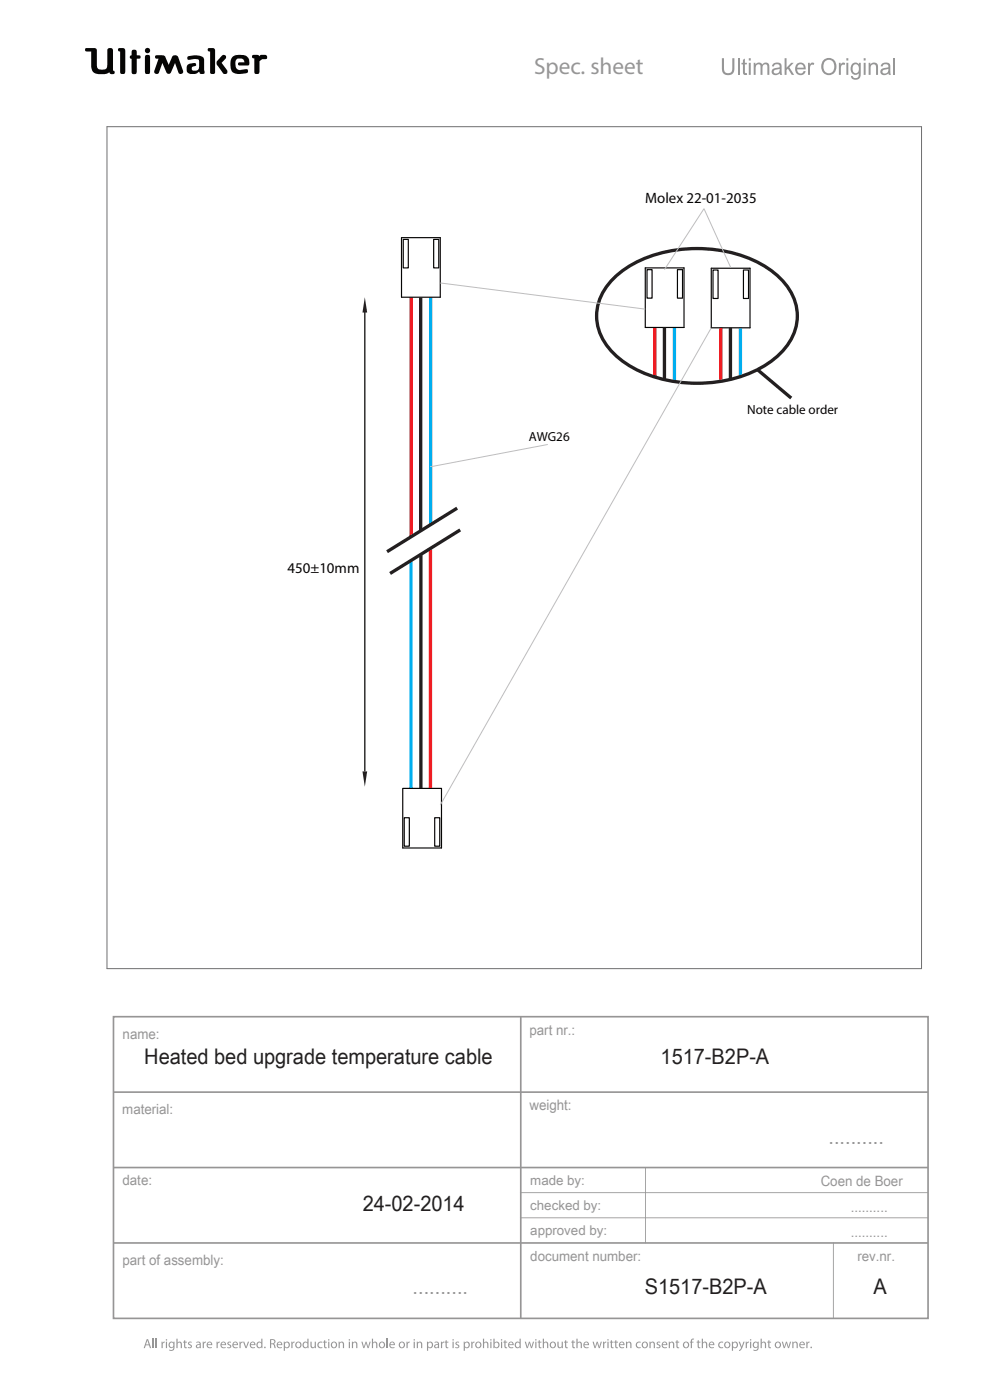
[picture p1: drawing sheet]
<svg xmlns="http://www.w3.org/2000/svg" width="210mm" height="297mm" viewBox="0 0 210 297" stroke-linecap="round" stroke-linejoin="round" font-family="sans-serif">
<path d="M87.2 63.1v50.8M91.3 116.5v50.8" fill="none" stroke="#ee1d23" stroke-width=".71" stroke-linecap="butt"/>
<path d="M91.4 63.1v48.2M87.2 119.1v48.2" fill="none" stroke="#65669a" stroke-width=".21"/>
<path d="M91.4 63.1v48.2M87.2 119.1v48.2" fill="none" stroke="#00aeef" stroke-width=".71" stroke-linecap="butt"/>
<path d="M77.4 65.6v98.1" fill="none" stroke="#050504" stroke-width=".26"/>
<path d="M97 107.8l-14.9 9.2M97.6 112.4l-14.9 9.3" fill="none" stroke="#231f20" stroke-width=".71" stroke-linecap="butt"/>
<path d="M22.7 26.9h172.8v178.6h-172.8z" fill="none" stroke="#6f6f70" stroke-width=".21"/>
<g fill="#231f20">
<path d="M77.4 63.1l.5 3.2h-1z"/>
<path d="M76.9 163.7h1l-.5 3.2z"/>
</g>
<path d="M116.2 94.3l-24.9 4.7" fill="none" stroke="#bcbdc0" stroke-width=".21"/>
<path d="M85.2 50.4h8.2v12.7h-8.2z" fill="none" stroke="#050504" stroke-width=".25"/>
<path d="M77.9 50.4l8.4-3.8z" fill="#fff"/>
<path d="M85.5 50.8h1.1v6h-1.1zM92 50.8h1.1v6h-1.1zM136.9 56.8h8.2v12.7h-8.2zM137.2 57.2h1.1v6h-1.1zM143.7 57.2h1.1v6h-1.1zM150.9 56.9h8.2v12.6h-8.2zM151.2 57.3h1.1v6h-1.1zM157.7 57.3h1.1v6h-1.1zM85.4 167.3h8.3v12.6h-8.3zM85.7 173.5h1.1v6h-1.1zM92.2 173.5h1.1v6h-1.1z" fill="none" stroke="#050504" stroke-width=".25"/>
<path d="M89.2 63.1v49.5M140.9 69.5v11M154.9 69.5v11M89.3 117.8v49.5" fill="none" stroke="#231f20" stroke-width=".71" stroke-linecap="butt"/>
<path d="M143.1 69.5v11.4M157.1 69.5v10.5" fill="none" stroke="#65669a" stroke-width=".21"/>
<path d="M143.1 69.5v11.4M157.1 69.5v10.5" fill="none" stroke="#00aeef" stroke-width=".71" stroke-linecap="butt"/>
<path d="M138.9 69.5v10.5M152.9 69.5v11.4" fill="none" stroke="#ee1d23" stroke-width=".71" stroke-linecap="butt"/>
<path d="M31.3 284.3l-.3 .9h.6zM31.1 284.1h.3l.7 1.9h-.3l-.2-.6h-.7l-.2 .6h-.2z" fill="#969696"/>
<path d="M32.5 284v2M33.1 284v2" fill="none" stroke="#969696" stroke-width=".25"/>
<g fill="#969696">
<path d="M34.3 284.6h.2v.3l.4-.3v.2l-.2 .1-.2 .3v.8h-.2z"/>
<path d="M37.4 284h.3v.8l.4-.2 .4 .2 .1 1.2h-.3v-1l-.3-.2-.3 .3v.9h-.3z"/>
<path d="M39 284.4l.3-.1v.3h.3v.2h-.3v1h.3v.2h-.3l-.2-.2-.1-1h-.2v-.2h.2z"/>
<path d="M39.9 284.8l.4-.2 .4 .1-.1 .2-.4-.1v.3l.2 .1a.41 .41 0 0 1 .3 .3 .41 .41 0 0 1-.2 .5l-.7-.1 .1-.2 .3 .1 .3-.2-.6-.4z"/>
<path d="M43 284.6h.2v.3l.5-.3v.2l-.3 .1-.1 .3-.1 .8h-.2z"/>
<path d="M45.9 284.6h.2l.1 .3 .4-.3v.2l-.2 .1-.2 .3v.8h-.3z"/>
<path d="M48.3 284.8l.4-.2 .3 .1v.2l-.5-.1v.3l.2 .1a.41 .41 0 0 1 .4 .3 .41 .41 0 0 1-.3 .5l-.6-.1v-.2l.4 .1 .2-.2-.5-.4z"/>
<path d="M50.8 284.6h.2v.3l.5-.3v.2l-.3 .1-.1 .3-.1 .8h-.2z"/>
<path d="M51.6 284.6h.2l.4 1.1 .4-1.1h.2l-.5 1.4h-.2z"/>
<path d="M61.8 284.6h.2v.3l.5-.3v.2l-.3 .1-.1 .3-.1 .8h-.2z"/>
<path d="M65.9 284.6h.2v1l.3 .2 .3-.2 .1-1h.2v1.4h-.2v-.2l-.1 .1a.49 .49 0 0 1-.8-.1z"/>
<path d="M67.5 284.8l.6-.2 .3 .1-.1 .2a.52 .52 0 0 0-.7 .4 .52 .52 0 0 0 .7 .5l.1 .1a.72 .72 0 0 1-1-.1 .72 .72 0 0 1 .1-1z"/>
<path d="M68.7 284.4l.3-.1v.3h.3v.2h-.3v1h.3v.2h-.4l-.1-.2-.1-1h-.2v-.2h.2z"/>
<path d="M71.8 284.6h.2v.3l.1-.2a.5 .5 0 0 1 .8 .1l.1 1.2h-.3v-1l-.3-.2-.3 .3v.9h-.3z"/>
<path d="M74.6 284.6h.3v.3l.1-.2a.5 .5 0 0 1 .7 .1l.1 1.2h-.2l-.1-1-.3-.2-.3 .3v.9h-.3z"/>
<path d="M76.7 284.6h.2l.3 1.2 .3-1.2h.3l.3 1.2 .3-1.2h.2l-.4 1.4h-.2l-.4-1.1-.3 1.1h-.2z"/>
<path d="M78.9 284h.2v.8l.5-.2 .4 .2v1.2h-.2v-1l-.3-.2-.3 .3-.1 .9h-.2z"/>
<path d="M35.2 284.6h.2v1.4h-.2zM35.2 284.1h.2v.3h-.2z"/>
<path d="M36.2 284.9a.54 .54 0 0 0 .2 .9 .48 .48 0 0 0 .4-.6 .48 .48 0 0 0-.6-.3zM35.9 284.8l.5-.2 .4 .2v-.2h.2v.4a1.69 1.69 0 0 1-.2 1.4l-.5 .2-.4-.1v-.2h.7l.2-.5a.64 .64 0 0 1-1-.1 .64 .64 0 0 1 .1-.9z"/>
<path d="M41.9 285.4l-.1 .4 .5-.1 .1-.4zM41.6 284.7l.5-.1 .5 .3v1.1h-.2v-.2a.43 .43 0 0 1-.7 .1 .43 .43 0 0 1 0-.6l.7-.2-.1-.1-.3-.2-.3 .1z"/>
<path d="M44.2 284.8l-.1 .4h.7l-.1-.4zM44 284.8a.59 .59 0 0 1 .7-.1 .59 .59 0 0 1 .3 .7h-.9a.53 .53 0 0 0 .3 .4 .53 .53 0 0 0 .5 0l.1 .1a.75 .75 0 0 1-1-.1 .75 .75 0 0 1 0-1z"/>
<path d="M47.2 284.8l-.2 .4h.7l-.1-.4zM46.9 284.8a.59 .59 0 0 1 .8-.1 .59 .59 0 0 1 .3 .7h-1a.53 .53 0 0 0 .3 .4 .53 .53 0 0 0 .5 0l.1 .1a.75 .75 0 0 1-1-.1 .75 .75 0 0 1 0-1z"/>
<path d="M49.7 284.8l-.2 .4h.8l-.2-.4zM49.5 284.8a.59 .59 0 0 1 .7-.1 .59 .59 0 0 1 .3 .7h-1a.53 .53 0 0 0 .9 .4v.1a.75 .75 0 0 1-1-.1 .75 .75 0 0 1 .1-1z"/>
<path d="M53.4 284.8l-.2 .4h.7l-.1-.4zM53.2 284.8a.59 .59 0 0 1 .7-.1 .59 .59 0 0 1 .3 .7h-1a.53 .53 0 0 0 .3 .4 .53 .53 0 0 0 .6 0v.1a.75 .75 0 0 1-1-.1 .75 .75 0 0 1 .1-1z"/>
<path d="M54.8 284.9a.51 .51 0 0 0-.2 .6 .51 .51 0 0 0 .6 .3l.2-.3a.48 .48 0 0 0-.1-.5 .48 .48 0 0 0-.5-.1zM54.6 284.8l.4-.2 .4 .2v-.8h.3v2h-.2l-.1-.2a.62 .62 0 0 1-.8 .1 .62 .62 0 0 1-.2-.9z"/>
<path d="M57.5 284.3v.7a.45 .45 0 0 0 .5-.1 .45 .45 0 0 0 .1-.5zM57.3 284.1a.75 .75 0 0 1 1.1 .7l-.3 .3 .2 .2 .2 .7h-.2l-.2-.5a.45 .45 0 0 0-.6-.3v.8h-.2z"/>
<path d="M59.1 284.8l-.2 .4h.7l-.1-.4zM58.9 284.8a.59 .59 0 0 1 .7-.1 .59 .59 0 0 1 .3 .7h-1a.53 .53 0 0 0 .3 .4 .53 .53 0 0 0 .6 0v.1a.75 .75 0 0 1-1-.1 .75 .75 0 0 1 .1-1z"/>
<path d="M60.5 284.9a.46 .46 0 0 0 0 .7 .46 .46 0 0 0 .7 0 .49 .49 0 0 0 0-.6 .49 .49 0 0 0-.5-.2zM60.2 284.6h.2v.3a.63 .63 0 0 1 .9-.2 .63 .63 0 0 1 .1 .9 .57 .57 0 0 1-1 .2v.8h-.2z"/>
<path d="M63.1 284.9a.51 .51 0 0 0-.2 .6 .51 .51 0 0 0 .6 .3 .51 .51 0 0 0 .2-.7 .51 .51 0 0 0-.6-.2zM62.6 285.3a.7 .7 0 0 1 1.4 0 .7 .7 0 0 1-1.4 0z"/>
<path d="M64.6 284.9a.51 .51 0 0 0-.2 .6 .51 .51 0 0 0 .6 .3l.2-.3a.48 .48 0 0 0-.1-.5 .48 .48 0 0 0-.5-.1zM64.4 284.8l.4-.2 .4 .2v-.8h.2l.1 2h-.3v-.2a.62 .62 0 0 1-.9 .1 .62 .62 0 0 1-.1-.9z"/>
<path d="M69.6 284.6h.3v1.4h-.3zM69.6 284.1h.2v.3h-.2z"/>
<path d="M70.6 284.9a.51 .51 0 0 0-.2 .6 .51 .51 0 0 0 .7 .3 .51 .51 0 0 0 .1-.7 .51 .51 0 0 0-.6-.2zM70.1 285.3a.7 .7 0 0 1 1.4 0 .7 .7 0 0 1-1.4 0z"/>
<path d="M74 284.6h.2v1.4h-.2zM74 284.1h.2v.3h-.2z"/>
<path d="M80.8 284.9a.51 .51 0 0 0-.2 .6 .51 .51 0 0 0 .6 .3 .51 .51 0 0 0 .2-.7 .51 .51 0 0 0-.6-.2zM80.3 285.3a.7 .7 0 0 1 1.4 0 .7 .7 0 0 1-1.4 0z"/>
<circle cx="56.2" cy="285.8" r=".17"/>
</g>
<path d="M82.1 284v2" fill="none" stroke="#969696" stroke-width=".25"/>
<g fill="#969696">
<path d="M86.2 284.6h.2l.1 .3 .4-.3v.2l-.2 .1-.2 .3v.8h-.3z"/>
<path d="M88.4 284.6h.2v.3l.1-.2a.5 .5 0 0 1 .8 .1l.1 1.2h-.3v-1l-.3-.2-.3 .3v.9h-.3z"/>
<path d="M93.5 284.6h.2l.1 .3 .4-.3v.2l-.2 .1-.2 .3v.8h-.3z"/>
<path d="M94.5 284.4l.3-.1v.3h.3v.2h-.3v1h.3v.2h-.4l-.2-.2v-1h-.2v-.2h.2z"/>
<path d="M96.7 284.8l.4-.2 .3 .1-.1 .2-.4-.1v.3l.2 .1a.41 .41 0 0 1 .3 .3 .41 .41 0 0 1-.2 .5l-.6-.1v-.2l.3 .1 .3-.2-.6-.4z"/>
<path d="M100 284.6h.2v.3l.4-.3v.2l-.2 .1-.2 .3v.8h-.2z"/>
<path d="M102.4 284h.3v.8l.4-.2 .4 .2 .1 1.2h-.2l-.1-1-.3-.2-.3 .3v.9h-.3z"/>
<path d="M107 284.4l.2-.1v.3h.4v.2h-.4l.1 1h.3v.2h-.4l-.2-.2v-1h-.2v-.2h.2z"/>
<path d="M111.3 284.6h.3l.2 1.2 .4-1.2h.2l.3 1.2 .4-1.2h.2l-.4 1.4h-.3l-.3-1.1-.3 1.1h-.3z"/>
<path d="M114.3 284.4l.2-.1v.3h.4v.2h-.4v1h.3v.2h-.3l-.2-.2v-1h-.3v-.2h.3z"/>
<path d="M115.1 284h.3v.8l.4-.2 .4 .2 .1 1.2h-.2l-.1-1-.3-.2-.3 .3v.9h-.3z"/>
<path d="M118.2 284.6h.3v1l.3 .2 .3-.2v-1h.3v1.4h-.2v-.2l-.1 .1a.49 .49 0 0 1-.8-.1z"/>
<path d="M119.9 284.4l.2-.1v.3h.4v.2h-.4v1h.3v.2h-.3l-.2-.2v-1h-.2v-.2h.2z"/>
<path d="M121.4 284.4l.2-.1v.3h.4v.2h-.4l.1 1h.3v.2h-.4l-.2-.2v-1h-.2v-.2h.2z"/>
<path d="M122.3 284h.2v.8l.5-.2 .4 .2v1.2h-.2v-1l-.3-.2-.4 .3v.9h-.2z"/>
<path d="M125.7 284.6h.2l.3 1.2 .4-1.2h.2l.3 1.2 .3-1.2h.3l-.5 1.4h-.2l-.3-1.1-.4 1.1h-.2z"/>
<path d="M127.9 284.6h.2l.1 .3 .4-.3v.2l-.2 .1-.2 .3v.8h-.3z"/>
<path d="M129.6 284.4l.2-.1v.3h.4v.2h-.4v1h.3v.2h-.3l-.2-.2v-1h-.2v-.2h.2z"/>
<path d="M130.5 284.4l.2-.1v.3h.4v.2h-.4l.1 1h.3v.2h-.4l-.2-.2v-1h-.2v-.2h.2z"/>
<path d="M132.8 284.6h.2v.3l.1-.2a.5 .5 0 0 1 .8 .1v1.2h-.2v-1l-.3-.2-.3 .3-.1 .9h-.2z"/>
<path d="M135.1 284.8l.5-.2 .3 .1v.2a.52 .52 0 0 0-.8 .4 .52 .52 0 0 0 .8 .5v.1a.72 .72 0 0 1-.9-.1 .72 .72 0 0 1 .1-1z"/>
<path d="M137.8 284.6h.2v.3l.1-.2a.5 .5 0 0 1 .7 .1l.1 1.2h-.2l-.1-1-.2-.2-.4 .3v.9h-.2z"/>
<path d="M139.3 284.8l.4-.2 .4 .1-.1 .2-.4-.1v.3l.2 .1a.41 .41 0 0 1 .3 .3 .41 .41 0 0 1-.2 .5l-.7-.1 .1-.2 .3 .1 .3-.2-.6-.4z"/>
<path d="M141.8 284.6h.3v.3l.1-.2a.5 .5 0 0 1 .7 .1l.1 1.2h-.2l-.1-1-.2-.2-.4 .3v.9h-.2z"/>
<path d="M143.5 284.4l.2-.1v.3h.4v.2h-.4l.1 1h.3v.2h-.4l-.2-.2v-1h-.2v-.2h.2z"/>
<path d="M146.7 284.1l.5-.1v.2l-.4 .2v.2h.3v.2h-.3v1.2h-.3v-1.2h-.2v-.2h.2z"/>
<path d="M148 284.4l.2-.1v.3h.4v.2h-.4l.1 1h.3v.2h-.4l-.2-.2v-1h-.2v-.2h.2z"/>
<path d="M148.9 284h.2v.8l.4-.2 .4 .2 .1 1.2h-.2l-.1-1-.2-.2-.4 .3v.9h-.2z"/>
<path d="M152.5 284.8l.6-.2 .3 .1v.2a.52 .52 0 0 0-.8 .4 .52 .52 0 0 0 .8 .5v.1a.72 .72 0 0 1-.9-.1 .72 .72 0 0 1 0-1z"/>
<path d="M156.7 284.6h.2l.4 1.1 .4-1.1h.3l-.7 1.7-.5 .3v-.2l.4-.4z"/>
<path d="M158.2 284.6h.2v.3l.5-.3v.2l-.3 .1-.2 .3v.8h-.2z"/>
<path d="M161.3 284h.3v.8l.4-.2 .4 .2 .1 1.2h-.2l-.1-1-.3-.2-.3 .3v.9h-.3z"/>
<path d="M163 284.4l.2-.1v.3h.4v.2h-.4v1h.3v.2h-.3l-.2-.2v-1h-.2v-.2h.2z"/>
<path d="M165.8 284.6h.3l.3 1.2 .3-1.2h.2l.4 1.2 .3-1.2h.2l-.4 1.4h-.2l-.4-1.1-.3 1.1h-.3z"/>
<path d="M168.1 284.6h.2v.3l.1-.2a.5 .5 0 0 1 .7 .1l.1 1.2h-.2l-.1-1-.2-.2-.4 .3v.9h-.2z"/>
<path d="M171 284.6h.2l.1 .3 .4-.3v.2l-.2 .1-.2 .3v.8h-.3z"/>
<path d="M83 284.8l-.2 .4h.7l-.1-.4zM82.7 284.8a.59 .59 0 0 1 .8-.1 .59 .59 0 0 1 .3 .7h-1a.53 .53 0 0 0 .3 .4 .53 .53 0 0 0 .6 0v.1a.75 .75 0 0 1-1-.1 .75 .75 0 0 1 0-1z"/>
<path d="M85 284.9a.51 .51 0 0 0-.2 .6 .51 .51 0 0 0 .7 .3 .51 .51 0 0 0 .1-.7 .51 .51 0 0 0-.6-.2zM84.5 285.3a.7 .7 0 0 1 1.4 0 .7 .7 0 0 1-1.4 0z"/>
<path d="M87.7 284.6h.3v1.4h-.3zM87.8 284.1h.2v.3h-.2z"/>
<path d="M90.9 284.9a.46 .46 0 0 0 0 .7 .46 .46 0 0 0 .7 0 .49 .49 0 0 0 0-.6 .49 .49 0 0 0-.6-.2zM90.6 284.6h.2v.3a.63 .63 0 0 1 .9-.2 .63 .63 0 0 1 .1 .9 .57 .57 0 0 1-1 .2v.8h-.2z"/>
<path d="M92.4 285.4v.4l.4-.1 .1-.4zM92.2 284.7l.4-.1 .5 .3 .1 1.1h-.3v-.2a.43 .43 0 0 1-.6 .1 .43 .43 0 0 1 0-.6l.6-.2v-.1l-.3-.2-.4 .1z"/>
<path d="M96 284.6h.2v1.4h-.2zM96 284.1h.2v.3h-.2z"/>
<path d="M98.7 284.9a.46 .46 0 0 0 0 .7 .46 .46 0 0 0 .7 0 .49 .49 0 0 0-.1-.6 .49 .49 0 0 0-.5-.2zM98.4 284.6h.2v.3a.63 .63 0 0 1 .9-.2 .63 .63 0 0 1 .1 .9 .57 .57 0 0 1-1 .2v.8h-.2z"/>
<path d="M101.2 284.9a.51 .51 0 0 0-.1 .6 .51 .51 0 0 0 .6 .3 .51 .51 0 0 0 .2-.7 .51 .51 0 0 0-.7-.2zM100.7 285.3a.7 .7 0 0 1 1.4 0 .7 .7 0 0 1-1.4 0z"/>
<path d="M104 284.6h.3v1.4h-.3zM104 284.1h.2v.3h-.2z"/>
<path d="M105 284.9a.46 .46 0 0 0 0 .7 .46 .46 0 0 0 .7 0 .49 .49 0 0 0 0-.6 .49 .49 0 0 0-.6-.2zM104.7 284h.2v.9a.63 .63 0 0 1 .9-.2 .63 .63 0 0 1 .1 .9 .57 .57 0 0 1-.5 .4 .57 .57 0 0 1-.5-.2v.2h-.2z"/>
<path d="M106.3 284.6h.2v1.4h-.2zM106.3 284.1h.2v.3h-.2z"/>
<path d="M108.2 284.8l-.2 .4h.7l-.1-.4zM107.9 284.8a.59 .59 0 0 1 .8-.1 .59 .59 0 0 1 .3 .7h-1a.53 .53 0 0 0 .3 .4 .53 .53 0 0 0 .6 0v.1a.75 .75 0 0 1-1-.1 .75 .75 0 0 1 0-1z"/>
<path d="M109.6 284.9a.51 .51 0 0 0-.2 .6 .51 .51 0 0 0 .6 .3l.2-.3a.48 .48 0 0 0-.1-.5 .48 .48 0 0 0-.5-.1zM109.4 284.8l.4-.2 .4 .2v-.8h.3v2h-.3v-.2a.62 .62 0 0 1-.8 .1 .62 .62 0 0 1-.2-.9z"/>
<path d="M113.5 284.6h.3v1.4h-.3zM113.6 284.1h.2v.3h-.2z"/>
<path d="M117 284.9a.51 .51 0 0 0-.1 .6 .51 .51 0 0 0 .6 .3 .51 .51 0 0 0 .2-.7 .51 .51 0 0 0-.7-.2zM116.6 285.3a.69 .69 0 0 1 1.3 0 .69 .69 0 0 1-1.3 0z"/>
<path d="M124.2 284.8l-.2 .4h.7l-.1-.4zM123.9 284.8a.59 .59 0 0 1 .7-.1 .59 .59 0 0 1 .3 .7h-.9a.53 .53 0 0 0 .3 .4 .53 .53 0 0 0 .5 0l.1 .1a.75 .75 0 0 1-1-.1 .75 .75 0 0 1 0-1z"/>
<path d="M128.8 284.6h.3v1.4h-.3zM128.9 284.1h.2v.3h-.2z"/>
<path d="M131.7 284.8l-.2 .4h.7l-.1-.4zM131.4 284.8a.59 .59 0 0 1 .8-.1 .59 .59 0 0 1 .3 .7h-1a.53 .53 0 0 0 .3 .4 .53 .53 0 0 0 .6 0v.1a.75 .75 0 0 1-1-.1 .75 .75 0 0 1 0-1z"/>
<path d="M136.6 284.9a.51 .51 0 0 0-.2 .6 .51 .51 0 0 0 .6 .3 .51 .51 0 0 0 .2-.7 .51 .51 0 0 0-.6-.2zM136.1 285.3a.7 .7 0 0 1 1.4 0 .7 .7 0 0 1-1.4 0z"/>
<path d="M140.8 284.8l-.2 .4h.7l-.1-.4zM140.5 284.8a.59 .59 0 0 1 .8-.1 .59 .59 0 0 1 .2 .7h-.9a.53 .53 0 0 0 .3 .4 .53 .53 0 0 0 .5 0l.1 .1a.75 .75 0 0 1-1-.1 .75 .75 0 0 1 0-1z"/>
<path d="M145.3 284.9a.51 .51 0 0 0-.2 .6 .51 .51 0 0 0 .6 .3 .51 .51 0 0 0 .2-.7 .51 .51 0 0 0-.6-.2zM144.8 285.3a.7 .7 0 0 1 1.4 0 .7 .7 0 0 1-1.4 0z"/>
<path d="M150.7 284.8l-.1 .4h.7l-.1-.4zM150.5 284.8a.59 .59 0 0 1 .7-.1 .59 .59 0 0 1 .3 .7h-.9a.53 .53 0 0 0 .3 .4 .53 .53 0 0 0 .5 0l.1 .1a.75 .75 0 0 1-1-.1 .75 .75 0 0 1 0-1z"/>
<path d="M154 284.9a.51 .51 0 0 0-.1 .6 .51 .51 0 0 0 .6 .3 .51 .51 0 0 0 .2-.7 .51 .51 0 0 0-.7-.2zM153.5 285.3a.7 .7 0 0 1 1.4 0 .7 .7 0 0 1-1.4 0z"/>
<path d="M155.6 284.9a.46 .46 0 0 0 0 .7 .46 .46 0 0 0 .6 0 .49 .49 0 0 0 0-.6 .49 .49 0 0 0-.5-.2zM155.2 284.6h.3v.3a.63 .63 0 0 1 .9-.2 .63 .63 0 0 1 .1 .9 .57 .57 0 0 1-1 .2v.8h-.3z"/>
<path d="M159.1 284.6h.3v1.4h-.3zM159.1 284.1h.2v.3h-.2z"/>
<path d="M160.1 284.9a.54 .54 0 0 0 .2 .9 .48 .48 0 0 0 .4-.6 .48 .48 0 0 0-.6-.3zM159.9 284.8l.4-.2 .4 .2v-.2h.2v.4a1.68 1.68 0 0 1-.2 1.4l-.5 .2-.4-.1v-.2h.7l.2-.5a.64 .64 0 0 1-1-.1 .64 .64 0 0 1 .2-.9z"/>
<path d="M164.8 284.9a.51 .51 0 0 0-.2 .6 .51 .51 0 0 0 .6 .3 .51 .51 0 0 0 .2-.7 .51 .51 0 0 0-.6-.2zM164.3 285.3a.7 .7 0 0 1 1.4 0 .7 .7 0 0 1-1.4 0z"/>
<path d="M169.9 284.8l-.1 .4h.7l-.1-.4zM169.7 284.8a.59 .59 0 0 1 .7-.1 .59 .59 0 0 1 .3 .7h-.9a.53 .53 0 0 0 .3 .4 .53 .53 0 0 0 .5 0l.1 .1a.75 .75 0 0 1-1-.1 .75 .75 0 0 1 0-1z"/>
<circle cx="172.1" cy="285.8" r=".17"/>
</g>
<path d="M110.3 253l26.5-.1 .1-5.3 .1 5.3 59.9 .1-59.9 .1v5.2l59.9 .1h-59.9l-.1 5.4-.1-5.4h-26.5l26.5-.1v-5.2h-26.4zM176.7 263.6l.2 .1-.1 16.1z" fill="#969595"/>
<path d="M24.1 215.7h172.8v64h-172.8zM110.5 215.7v64M24.1 231.7h172.8M24.1 247.7h172.8M24.1 263.7h172.8" fill="none" stroke="#969595" stroke-width=".35"/>
<path d="M129.8 59.4a24.2 24.2 0 0 1 16-6.6 26.9 26.9 0 0 1 19 5.6 10.7 10.7 0 0 1 3.5 12.6 16.7 16.7 0 0 1-9.2 8.1 29.7 29.7 0 0 1-25.6-1.5 13.4 13.4 0 0 1-6.8-9.2 10.7 10.7 0 0 1 3.1-9zM160.7 78.4l7.1 6.1" fill="none" stroke="#231f20" stroke-width=".71" stroke-linecap="butt"/>
<path d="M93.4 60l43.5 5.6M150.9 69.5l-57.5 101.3" fill="none" stroke="#bcbdc0" stroke-width=".21"/>
<path d="M39.8 12l-.1 .5 .2 .2 1.3-.2 .9 .1 .1 .3v1.4a.84 .84 0 0 1-.6 .7 .84 .84 0 0 1-.9-.3v-.5l.5-.1a.36 .36 0 0 0 .4-.4 .36 .36 0 0 0-.5-.3 1.23 1.23 0 0 0-1.5 1 1.07 1.07 0 0 0 .3 1.1 1.07 1.07 0 0 0 1.1 .2h.5l.4-.3a.28 .28 0 0 1 .3-.2 .28 .28 0 0 1 .2 .4 .57 .57 0 0 0 .7 .1 .57 .57 0 0 0 .3-.5l-.1-2.4a1.23 1.23 0 0 0-1.5-1.1zM44.2 10.2l-.1 .6 .5 .1v4.5l.2 .3h.6l.2-.3v-4.8l-.4-.4zM47.1 11.8l-1.2 1.3v.5l1.5 2 .6 .1 .2-.2v-.6l-1.2-1.6 .9-.9 .1-.4-.5-.4zM49.4 12a2.9 2.9 0 0 0 .1 3.4l.5 .2 1 .1 1.3-.2 .3-.2v-.5l-.2-.1-1.4 .2-.6-.2-.4-.4v-.5a.99 .99 0 0 1 .6-1.4 .99 .99 0 0 1 1.3 .8l-1.3 .1-.1 .4 .2 .2h1.6a.51 .51 0 0 0 .6-.1 .51 .51 0 0 0 0-.6 1.62 1.62 0 0 0-2.1-1.6l-1 .2zM53.6 11.7l-.1 .5 .5 .2v3l.2 .3h.6l.2-.4v-2.3l.6-.4 .9-.1 .2-.5-.4-.4h-1l-.3 .4-.4-.4zM30.9 11.7l-.2 .4 .1 3.4 .2 .2h.6l.2-.4v-3.3l-.2-.3zM30.7 10.7a.56 .56 0 0 0 1.1 0 .56 .56 0 0 0-1.1 0zM28 10.7l-.1 1-.4 .3 .1 .4 .3 .1v2.9l.3 .3h.5l.3-.4v-2.9h.7l.1-.4-.2-.3h-.6v-.7l-.2-.4-.5-.1zM25.2 10.2l-.1 .6 .4 .1v4.5l.2 .3h.6l.3-.5-.1-4.7-.3-.3zM33 11.8l-.1 .5 .7 .1-.9 2.6 .2 .6 .5 .1 .3-.2 .7-2.1 .9 2 .3 .3h.4l.2-.3 .9-2 .8 2.1 .5 .2 .4-.3 .1-.4-1.1-2.8-.3-.4-.7-.1-.2 .3-.8 1.8-.9-2-.5-.1zM18.1 10.3v.6h1.2v2.7a1.76 1.76 0 0 0 2.3 2.1h.8l.8-.4 .3 .4h.7l.1-.2v-.4l-.3-.1v-4.4l-.4-.4h-.6l-.2 .3-.1 3.5a.81 .81 0 0 1-1.1 .8h-.1a.86 .86 0 0 1-1-1.1v-3.3l-.4-.2z" fill-rule="evenodd" fill="#050504"/>
<path d="M153.1 12.3h.5v2.1a.91 .91 0 0 0 .9 1.1 .91 .91 0 0 0 .8-1.1v-2.1h.5v2.1a1.34 1.34 0 0 1-1.3 1.5 1.34 1.34 0 0 1-1.4-1.5z" fill="#969696"/>
<path d="M156.7 12.3v3.6" fill="none" stroke="#969696" stroke-width=".41"/>
<g fill="#969696">
<path d="M157.6 12.7l.4-.3v.9h.4v.4h-.4v1.5l.1 .3h.3l.1 .4a.62 .62 0 0 1-.7-.1 .62 .62 0 0 1-.2-.7v-1.4h-.3v-.4h.3z"/>
<path d="M159.9 13.3h.3v.4a.81 .81 0 0 1 1.5 0 .79 .79 0 0 1 .9-.4 .79 .79 0 0 1 .6 .8v1.8h-.4v-1.6a.55 .55 0 0 0-.6-.7 .55 .55 0 0 0-.5 .8v1.5h-.4v-1.7a.52 .52 0 0 0-.5-.6 .52 .52 0 0 0-.5 .6v1.7h-.4z"/>
<path d="M166.4 12.3h.4v2.1l1-1.1h.6l-1 1 1.1 1.6h-.6l-.8-1.3-.3 .3v1h-.4z"/>
<path d="M171.4 13.3h.4v.4a.58 .58 0 0 1 .9-.3l-.1 .4a.56 .56 0 0 0-.7 .1 .56 .56 0 0 0-.1 .6v1.4h-.4z"/>
<path d="M178 13.3h.3v.4a.58 .58 0 0 1 1-.3l-.2 .4a.56 .56 0 0 0-.6 .1 .56 .56 0 0 0-.1 .6v1.4h-.4z"/>
<path d="M184.3 13.3h.3v.4a.88 .88 0 0 1 1.1-.4 .88 .88 0 0 1 .5 1v1.6h-.4v-1.6a.6 .6 0 0 0-.6-.6 .6 .6 0 0 0-.5 .8v1.4h-.4z"/>
<path d="M158.8 13.3h.4v2.6h-.4zM158.8 12.3h.4v.5h-.4z"/>
<path d="M164.2 15a.59 .59 0 0 0 .5 .6 .59 .59 0 0 0 .7-.6v-.4zM163.9 13.6a1.02 1.02 0 0 1 1.2-.4 1.02 1.02 0 0 1 .7 1l.1 1.7h-.4l-.1-.3a.93 .93 0 0 1-1.1 .3 .93 .93 0 0 1-.6-.9 1.85 1.85 0 0 1 1.7-.7 .62 .62 0 0 0-.6-.7 .62 .62 0 0 0-.6 .5h-.5z"/>
<path d="M169.3 13.8l-.2 .6h1.4a.68 .68 0 0 0-.4-.7 .68 .68 0 0 0-.8 .1zM169 13.6a1.15 1.15 0 0 1 1.4-.2 1.15 1.15 0 0 1 .5 1.3h-1.8a.72 .72 0 0 0 .5 .9 .72 .72 0 0 0 .9-.5h.4a1.18 1.18 0 0 1-1.5 .8 1.18 1.18 0 0 1-.7-1.6z"/>
<path d="M175 13.1a1.45 1.45 0 0 0-.3 1.6 1.45 1.45 0 0 0 1.4 .8 1.51 1.51 0 0 0 .9-1.5 1.51 1.51 0 0 0-1.2-1.3zM174.7 12.8a1.66 1.66 0 0 1 2-.3 1.66 1.66 0 0 1 .7 2 1.64 1.64 0 0 1-2 1.4 1.64 1.64 0 0 1-1.2-2.2z"/>
<path d="M179.5 13.3h.4v2.6h-.4zM179.5 12.3h.4v.5h-.4z"/>
<path d="M181.2 13.7a1.07 1.07 0 0 0 .3 1.8 1.01 1.01 0 0 0 .7-.9 1.01 1.01 0 0 0-.7-1zM180.7 13.6a.94 .94 0 0 1 1.5 0v-.3h.4v2.2a1.07 1.07 0 0 1-.8 1.4 1.07 1.07 0 0 1-1.3-.8l.4 .1a.7 .7 0 0 0 1 .3 .7 .7 0 0 0 .3-1 1.13 1.13 0 0 1-1.5 0 1.13 1.13 0 0 1-.2-1.4z"/>
<path d="M183.2 13.3h.4v2.6h-.4zM183.2 12.3h.4v.5h-.4z"/>
<path d="M187.2 15a.59 .59 0 0 0 .6 .6 .59 .59 0 0 0 .6-.6v-.4zM187 13.6a1.02 1.02 0 0 1 1.2-.4 1.02 1.02 0 0 1 .7 1l.1 1.7h-.4l-.1-.3a.93 .93 0 0 1-1.1 .3 .93 .93 0 0 1-.6-.9 1.85 1.85 0 0 1 1.6-.7 .62 .62 0 0 0-.5-.7 .62 .62 0 0 0-.7 .5h-.4z"/>
</g>
<path d="M189.7 12.3v3.6" fill="none" stroke="#969696" stroke-width=".42"/>
<path d="M155 56.7l-5.7-12.4-8.4 12.9" fill="none" stroke="#bcbdc0" stroke-width=".21"/>
<text font-size="4.9" fill="#969696" x="113.3" y="15.6">Spec. sheet</text>
<g font-size="4.6" fill="#231f20">
<text x="30.6" y="225.8">Heated bed upgrade temperature cable</text>
<text x="140.1" y="225.8">1517-B2P-A</text>
<text x="76.9" y="256.9">24-02-2014</text>
<text x="136.8" y="274.5">S1517-B2P-A</text>
<text x="185.3" y="274.5">A</text>
</g>
<g font-size="4.5" fill="#969595">
<text x="175.8" y="242.7">..........</text>
<text x="87.5" y="274.5">..........</text>
</g>
<text font-size="3.2" fill="#050604" x="136.9" y="43.1">Molex 22-01-2035</text>
<text font-size="3.2" fill="#050504" x="61" y="121.6">450±10mm</text>
<text font-size="3.1" fill="#969595" x="112.3" y="235.5">weight:</text>
<g font-size="3" fill="#969595">
<text x="26" y="220.5">name:</text>
<text x="112.3" y="219.5">part nr.:</text>
<text x="25.9" y="236.3">material:</text>
<text x="26" y="251.5">date:</text>
<text x="174.1" y="251.7">Coen de Boer</text>
<text x="180.5" y="257.1">..........</text>
<text x="180.5" y="262.5">..........</text>
<text x="26" y="268.4">part of assembly:</text>
<text x="112.5" y="267.5">document number:</text>
<text x="181.9" y="267.5">rev.nr.</text>
</g>
<g font-size="2.9" fill="#969595">
<text x="112.5" y="251.3">made by:</text>
<text x="112.5" y="256.8">checked by:</text>
<text x="112.5" y="261.9">approved by:</text>
</g>
<g font-size="2.8" fill="#050604">
<text x="158.5" y="87.8">Note cable order</text>
<text x="112.2" y="93.6">AWG26</text>
</g>
</svg>
